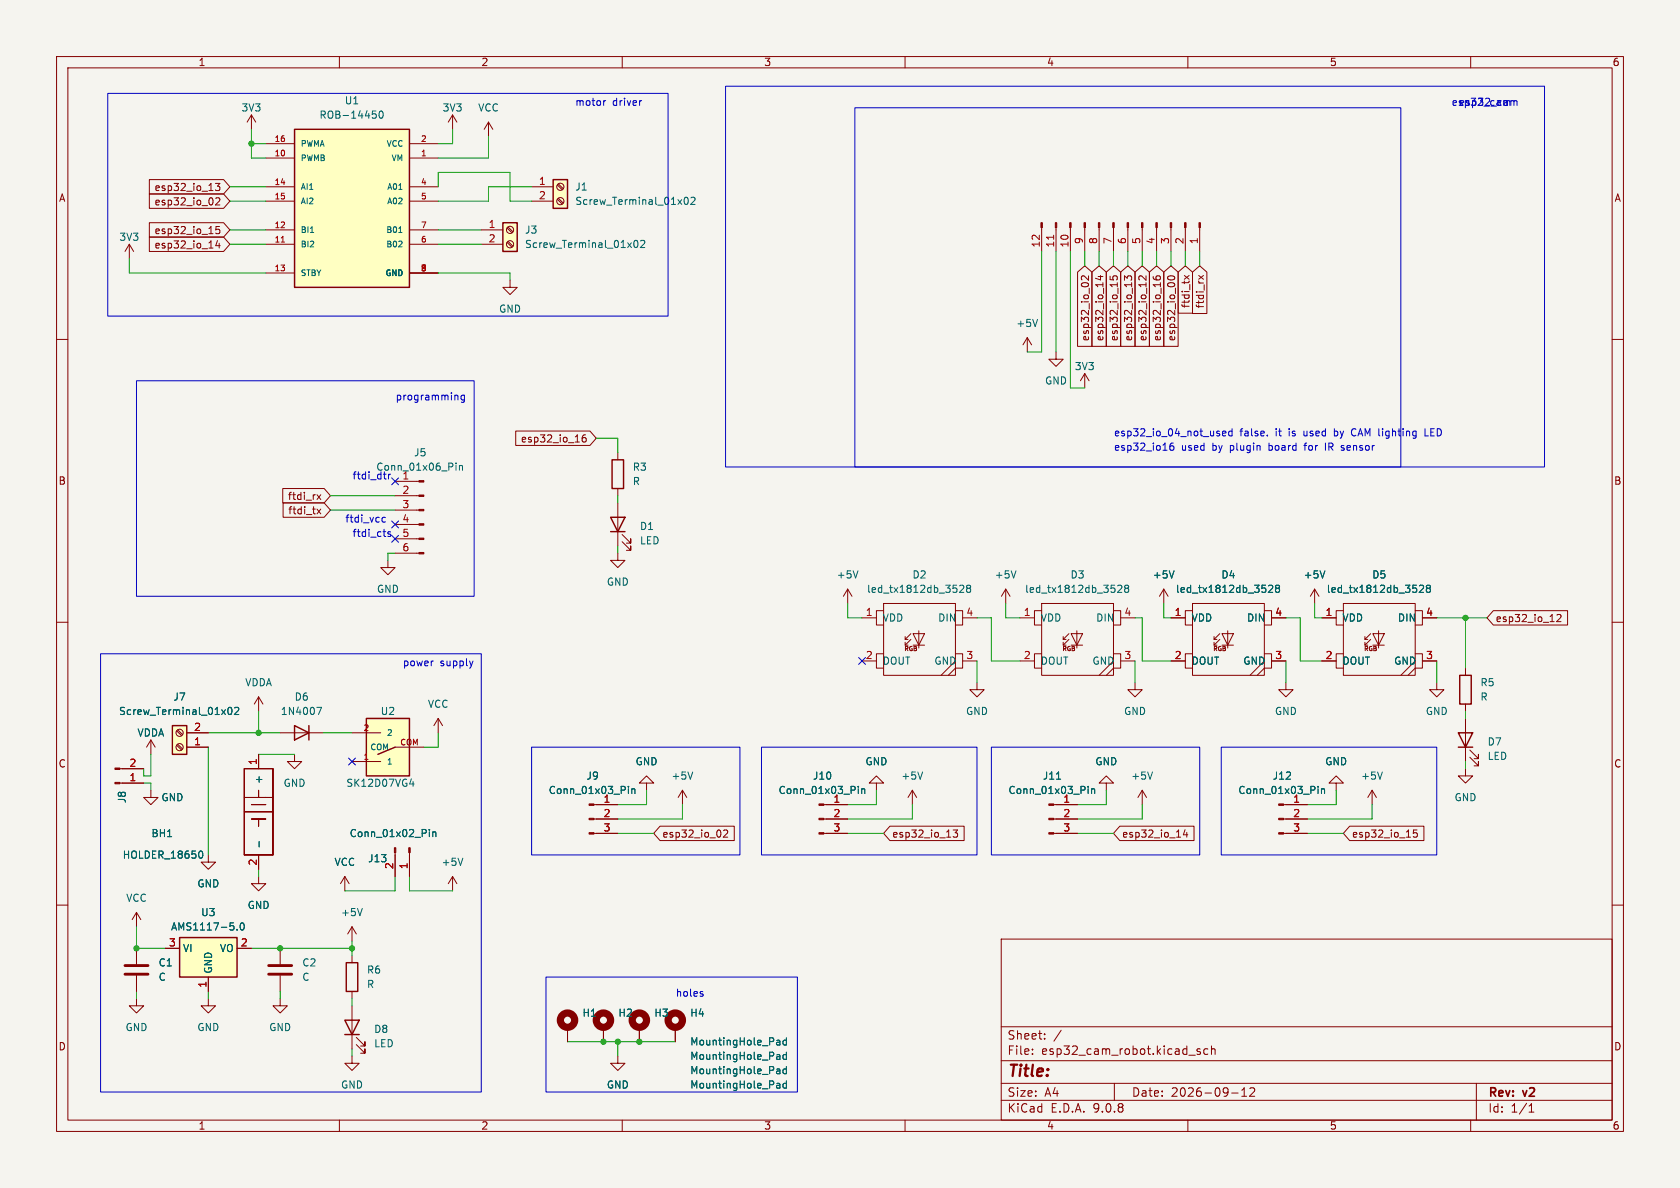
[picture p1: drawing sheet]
<svg xmlns="http://www.w3.org/2000/svg" width="297mm" height="210mm" viewBox="0 0 297 210" stroke-linecap="round" stroke-linejoin="round" font-family="sans-serif">
<path d="M0 0h297v210h-297z" fill="#f5f4ef" stroke="#f5f4ef" stroke-width=".18"/>
<g fill="none" stroke="#840000" stroke-width=".18">
<path d="M10 10h277v190h-277zM12 12h273v186h-273zM60 10v2M110 10v2M160 10v2M210 10v2M260 10v2M80 20.3l-.8 1.3M80 20.3l.8 1.3M80 20.3v2.6M86.4 21.6l-.8 1.3M86.4 21.6l.7 1.3"/>
<path d="M86.4 21.6v2.5M10 60h2M285 60h2M10 110h2M285 110h2M21.2 138.4h4.2M21.2 135.9h4.2M195.6 138.4h1.2l-1.2-1.2-1.3 1.2h1.3v1.3M201.9 139.7l-.7 1.3M201.9 139.7l.8 1.3M201.9 139.7v2.5M236.2 138.4h1.3l-1.3-1.2-1.3 1.2h1.3v1.3"/>
<path d="M242.6 139.7l-.8 1.3M242.6 139.7l.7 1.3M242.6 139.7v2.5M10 160h2M62.2 177.8v7.6M177 166h108v32h-108zM285 160h2M60 198v2M62.2 186.7v1.3h1.3l-1.3 1.2-1.2-1.2h1.2M63 184.7l1.5 1.5v-.8v.8h-.7M63 183.4l1.5 1.5v-.7v.7h-.7M100.3 181.6v2.6"/>
<path d="M109.2 186.7v1.3h1.3l-1.3 1.2-1.3-1.2h1.3M110 198v2M160 198v2M177 194.5h108M177 191.5h108M177 187.5h108M177 181.5h108M182.5 186.3v.1M182.5 185.5v.1M184.7 183.6v.1M184.7 182.8v.1M187.6 182.1l-1.3 2"/>
<path d="M197 191.5v3M210 198v2M210.2 186.5h1.1M212.2 185.5l-.4-.1-.2 .2 .1 .2 .5 .2v.3h-.6M213.5 185.5l-.4-.1-.3 .3v.4l.2 .2h.5M214.2 185.5l.2-.1 .3 .1 .1 .9M214.2 184.9v1.5M217.7 193.2h1.2M219.5 193.8h.9M219.5 192.7l.5-.4v1.5M221 192.4l.5-.1 .2 .1 .1 .3-.9 1.1h.9M260 198v2"/>
<path d="M261 191.5v6.5M270.3 196.6h.9M270.3 195.5l.4-.4v1.5"/>
</g>
<circle cx="100.3" cy="180.3" r="1.27" fill="none" stroke="#840000" stroke-width="1.3"/>
<path d="M203.7 136.5l-.4 1.2M244.4 136.5l-.4 1.2M137.5 183.9h.3l.1 .8M137.9 184.7h-.4M137.9 184.2h-.4M139 183.9h-.3l-.3 .2 .1 .6h.5M139 183.5v1.2" fill="none" stroke="#006464" stroke-width=".18"/>
<path d="M61 180.3h2.5l-1.3 2.6zM61 182.9h2.5" fill="none" stroke="#840000" stroke-width=".25"/>
<g fill="#840000" stroke="#840000" stroke-width=".18">
<path d="M20.3 138.3h.9v.3h-.9z"/>
<path d="M20.3 135.8h.9v.2h-.9z"/>
</g>
<path d="M30.5 128.3h2.5v5.1h-2.5z" fill="#ffffc2"/>
<path d="M108.2 81.3h2v5.1h-2zM30.5 128.3h2.5v5.1h-2.5zM257.8 129.5h2.5l-1.2 2.6zM257.8 132.1h2.5" fill="none" stroke="#840000" stroke-width=".25"/>
<g fill="none" stroke="#840000" stroke-width=".18">
<path d="M90.2 49.5v1.3h1.2l-1.2 1.3-1.3-1.3h1.3M68.6 99.1v1.2h1.2l-1.2 1.3-1.3-1.3h1.3M69.8 85.1h4.3M69.8 87.6h4.3M69.8 90.2h4.3M69.8 92.7h4.3M69.8 95.3h4.3M69.8 97.8h4.3M109.2 80v1.3M109.2 86.4v1.2M149.9 104.1l-.8 1.3M149.9 104.1l.7 1.3"/>
<path d="M149.9 104.1v2.6M177.8 104.1l-.8 1.3M177.8 104.1l.8 1.3M177.8 104.1v2.6M26.7 139.7v1.3h1.2l-1.2 1.2-1.3-1.2h1.3M31.2 131.7l.9 .9M31.2 129.2l.9 .8M31.4 131.6l.9 .8M31.4 129l.9 .9M33 132.1h3.8M33 129.5h3.8M43.2 135.9h5.1z"/>
<path d="M43.2 135.9v15.2zM45.7 139.7v1.3zM45.7 133.4v2.5M48.3 135.9v15.2zM77.5 127l-.8 1.3M77.5 127l.7 1.3M77.5 127v2.5M120.6 139.7l-.7 1.3M120.6 139.7l.8 1.3M120.6 139.7v2.5M172.7 120.7v1.2h1.3l-1.3 1.3-1.3-1.3h1.3M259.1 135.9v1.3h1.2l-1.2 1.2-1.3-1.2h1.3"/>
<path d="M259.1 127v7.6M259.8 133.9l1.6 1.5v-.8v.8h-.8M259.8 132.6l1.6 1.5v-.7v.7h-.8M43.2 141h1.2zM43.2 143.5h5.1zM43.2 151.1h5.1zM44.4 141h2.6zM44.4 142.2h2.6zM44.4 144.8h2.6zM45.7 144.8v1.3zM45.7 151.1v2.6M47 141h1.3z"/>
<path d="M69.8 150.7v4.2M72.4 150.7v4.2M145.6 142.2h4.3M145.6 144.8h4.3M145.6 147.3h4.3M186.3 142.2h4.2M186.3 144.8h4.2M186.3 147.3h4.2M36.8 176.5v1.3h1.3l-1.3 1.3-1.2-1.3h1.2M49.5 176.5v1.3h1.3l-1.3 1.3-1.2-1.3h1.2M49.5 167.6v2.8M49.5 172.5v2.8"/>
<path d="M113 181.6v2.6M119.4 181.6v2.6"/>
<circle cx="31.7" cy="129.5" r=".63"/>
<circle cx="31.7" cy="132.1" r=".63"/>
</g>
<g fill="none" stroke="#006464" stroke-width=".18">
<path d="M80.6 81.9v.1M80.6 82.3v.8M81.2 82.3v.8M81.2 82.4l.2-.1h.3l.1 .8M151.7 100.9l-.4 1.3M179.6 100.9l-.4 1.3M40.4 125.2l.2-.2a.68 .68 0 0 1 .4 .7 .68 .68 0 0 1-.4 .6l-.2-.1-.1-.4zM41.5 125.2l.5-.2 .2 .4-.8 .9h.8M122.5 136.5l-.5 1.2M151.7 139v.1M151.7 139.4v.9M152.3 139.4v.9"/>
<path d="M152.3 139.6l.2-.2 .3 .1 .1 .8M186.8 137.7h.7M192.4 139v.1M192.4 139.4v.9M193 139.6l.2-.2 .3 .1v.8M193 139.4v.9M35.3 150.5l.1-.1a.68 .68 0 0 1 .5 .7 .68 .68 0 0 1-.5 .6l-.1-.1M45.8 148.7v1M75.9 146.6v.2M75.9 147.1v.8M76.5 147.1v.8M76.5 147.2l.2-.1h.3l.1 .8"/>
<path d="M137.5 189h.3l.1 .8M137.5 191.5l.3 .1 .1 .7M137.9 192.3h-.4M137.9 191.8l-.4 .1M137.9 189.7l-.4 .1M137.9 189.3h-.4M139 191.6l-.3-.1-.3 .2 .1 .6h.5M139 188.5v1.3M139 191.1v1.2M139 189h-.3l-.3 .2 .1 .5h.5"/>
</g>
<g fill="#840000" stroke="#840000" stroke-width=".18">
<path d="M72.3 149.9h.2v.8h-.2z"/>
<path d="M69.7 149.9h.3v.8h-.3z"/>
<path d="M144.8 142.1h.8v.3h-.8z"/>
<path d="M144.8 144.7h.8v.2h-.8z"/>
<path d="M144.8 147.2h.8v.2h-.8z"/>
<path d="M185.4 142.1h.9v.3h-.9z"/>
<path d="M185.4 144.7h.9v.2h-.9z"/>
<path d="M185.4 147.2h.9v.2h-.9z"/>
<path d="M74.1 85h.8v.2h-.8z"/>
<path d="M74.1 87.5h.8v.3h-.8z"/>
<path d="M74.1 90h.8v.3h-.8z"/>
<path d="M74.1 92.6h.8v.2h-.8z"/>
<path d="M74.1 95.1h.8v.3h-.8z"/>
<path d="M74.1 97.7h.8v.2h-.8z"/>
</g>
<g fill="none" stroke="#840000" stroke-width="1.3">
<circle cx="113" cy="180.3" r="1.27"/>
<circle cx="119.4" cy="180.3" r="1.27"/>
</g>
<path d="M47.5 170.7h4.1M47.5 172.2h4.1" fill="none" stroke="#840000" stroke-width=".51"/>
<path d="M31.7 165.7h10.2v7h-10.2z" fill="#ffffc2"/>
<path d="M31.7 165.7h10.2v7h-10.2z" fill="none" stroke="#840000" stroke-width=".25"/>
<path d="M45.7 154.9v1.3h1.3l-1.3 1.3-1.3-1.3h1.3M61 154.9l-.8 1.3M61 154.9l.7 1.3M61 154.9v2.6M29.2 167.6h2.5M36.8 172.7v2.6M41.9 167.6h2.5" fill="none" stroke="#840000" stroke-width=".18"/>
<path d="M41.9 164.3v.1M42.6 163.3l.2-.2a.68 .68 0 0 1 .4 .7 .68 .68 0 0 1-.4 .6l-.2-.1-.1-.4z" fill="none" stroke="#006464" stroke-width=".18"/>
<path d="M88.9 39.4h2.5v5.1h-2.5z" fill="#ffffc2"/>
<path d="M88.9 39.4h2.5v5.1h-2.5z" fill="none" stroke="#840000" stroke-width=".25"/>
<g fill="none" stroke="#840000" stroke-width=".18">
<path d="M85.1 40.6h3.8M85.1 43.2h3.8M89.6 40.3l.9 .8M89.6 42.8l.9 .9M89.8 40.1l.9 .9M89.8 42.7l.9 .8"/>
<circle cx="90.2" cy="43.2" r=".63"/>
<circle cx="90.2" cy="40.6" r=".63"/>
</g>
<path d="M112.2 42.6l.2-.1a.68 .68 0 0 1 .4 .6 .68 .68 0 0 1-.4 .7 .84 .84 0 0 1-.2-1.2zM113.3 42.6l.4-.1 .3 .4-.8 .9h.8" fill="none" stroke="#006464" stroke-width=".18"/>
<path d="M64.8 127h7.6v10.2h-7.6z" fill="#ffffc2"/>
<path d="M107.9 91.4h2.6l-1.3 2.6zM107.9 94h2.6M52.1 128.3l2.5 1.2-2.5 1.3zM54.6 128.3v2.5M64.8 127h7.6v10.2h-7.6zM69.8 132.1l-3 1.3M61.2 170.2h2v5.1h-2z" fill="none" stroke="#840000" stroke-width=".25"/>
<g fill="none" stroke="#840000" stroke-width=".18">
<path d="M44.4 20.3l-.7 1.3M44.4 20.3l.8 1.3M44.4 20.3v2.6M22.9 43.2l-.8 1.3M22.9 43.2l.7 1.3M22.9 43.2v2.5M109.2 97.8v1.3h1.3l-1.3 1.2-1.3-1.2h1.3M109.2 88.9v7.6M110 95.8l1.5 1.5v-.8v.8h-.8M110 94.5l1.5 1.5v-.7v.7h-.8M26.7 130.8l-.8 1.3M26.7 130.8l.7 1.3"/>
<path d="M26.7 130.8v2.6M45.7 123.2l-.7 1.3M45.7 123.2l.8 1.3M45.7 123.2v2.5M49.5 129.5h7.6M52.1 133.4v1.2h1.2l-1.2 1.3-1.3-1.3h1.3M62.2 134.6h5.1M62.2 129.5h5.1M69.8 132.1h5.1M36.8 151.1v1.3h1.3l-1.3 1.3-1.2-1.3h1.2M80 154.9l-.8 1.3M80 154.9l.8 1.3"/>
<path d="M80 154.9v2.6M24.1 161.3l-.7 1.3M24.1 161.3l.8 1.3M24.1 161.3v2.5M24.1 167.6v2.8M24.1 172.5v2.8M62.2 163.8v2.6M62.2 168.9v1.3M62.2 175.3v1.2M62.2 163.8l-.7 1.3M62.2 163.8l.8 1.3"/>
</g>
<path d="M56 125h.8l-.5 1.3M72.4 138.6h.8M73 138.2v.8M81.8 151.7l-.4 1.3M64 160.6l-.4 1.3" fill="none" stroke="#006464" stroke-width=".18"/>
<path d="M22.1 170.7h4.1M22.1 172.2h4.1" fill="none" stroke="#840000" stroke-width=".51"/>
<path d="M52.1 22.9h20.3v27.9h-20.3z" fill="#ffffc2"/>
<path d="M52.1 22.9h20.3v27.9h-20.3z" fill="none" stroke="#840000" stroke-width=".25"/>
<g fill="none" stroke="#840000" stroke-width=".18">
<path d="M47 25.4h5.1M47 27.9h5.1M47 33h5.1M47 35.6h5.1M72.4 25.4h5.1M72.4 27.9h5.1M72.4 33h5.1M72.4 35.6h5.1M47 40.6h5.1M47 43.2h5.1M47 48.3h5.1M72.4 40.6h5.1"/>
<path d="M72.4 43.2h5.1M72.4 48.3h5.1M186.7 62.2v1.3h1.3l-1.3 1.3-1.3-1.3h1.3M191.8 66l-.8 1.3M191.8 66l.7 1.3M191.8 66v2.6M152.4 109.2h2.5M152.4 116.8h2.5M156.2 106.7h12.7v12.7h-12.7zM156.2 108h-1.3v2.5h1.3M156.2 115.6h-1.3v2.5h1.3M160 113h.5"/>
<path d="M160 114h.5M161 112l-1 1v-.5M161 113l-1 1v-.5M161.4 112h2l-1 2zM161.4 114h2M162.4 111.5v3.1M168.9 108h1.3v2.5h-1.3M168.9 115.6h1.3v2.5h-1.3l-1.3 1.3M168.9 116.8l-2.5 2.6M170.2 109.2h2.5M170.2 116.8h2.5M114.3 138.4h1.3l-1.3-1.2-1.3 1.2h1.3v1.3"/>
<path d="M154.9 138.4h1.3l-1.3-1.2-1.2 1.2h1.2v1.3M161.3 139.7l-.8 1.3M161.3 139.7l.8 1.3M161.3 139.7v2.5M105 142.2h4.2M105 144.8h4.2M105 147.3h4.2M24.1 176.5v1.3h1.3l-1.3 1.3-1.2-1.3h1.2"/>
</g>
<g fill="none" stroke="#006464" stroke-width=".18">
<path d="M65.9 19.6h.6M67.2 19.7l.1-.1a.68 .68 0 0 1 .5 .7 .68 .68 0 0 1-.5 .6 .84 .84 0 0 1-.1-1.2zM66 20.1h.3l.2 .3v.4l-.5 .1M70.5 33.5h.6M54.9 41.1h.6M70.5 41.1h.6M169.7 103.6l.4-.2 .3 .4-.8 .9h.8M171.1 104l-.2-.2 .2-.4h.3l.2 .3-.2 .3M171.1 104l-.2 .2v.4l.2 .1h.4l.1-.2v-.3l-.2-.2M171.1 104h.3M111.1 139v.1M111.1 139.4v.9"/>
<path d="M111.7 139.4v.9M111.7 139.6l.2-.2 .3 .1v.8M163.1 136.5l-.4 1.2"/>
</g>
<path d="M49.7 42.8h.6" fill="none" stroke="#a90000" stroke-width=".18"/>
<g fill="#840000" stroke="#840000" stroke-width=".18">
<path d="M104.1 142.1h.9v.3h-.9z"/>
<path d="M104.1 144.7h.9v.2h-.9z"/>
<path d="M104.1 147.2h.9v.2h-.9z"/>
</g>
<path d="M97.8 31.8h2.5v5h-2.5z" fill="#ffffc2"/>
<path d="M97.8 31.8h2.5v5h-2.5zM258.1 119.4h2v5.1h-2z" fill="none" stroke="#840000" stroke-width=".25"/>
<g fill="none" stroke="#840000" stroke-width=".18">
<path d="M26.4 34.3h13.1l1.1 1.3-1.1 1.2h-13.1zM26.4 39.4h13.1l1.1 1.2-1.1 1.3h-13.1zM26.4 31.7h13.1l1.1 1.3-1.1 1.3h-13.1zM38.1 32.4h.8l-.5 .5 .4 .1v.6l-.2 .1-.5-.1M38.1 35.1l.5-.1 .3 .3-.8 .9h.8M94 33h3.8M94 35.6h3.8M98.5 32.7l.9 .8M98.5 35.2l.9 .9M98.7 32.5l.9 .9M98.7 35.1l.9 .8M26.4 41.9h13.1l1.1 1.3-1.1 1.3h-13.1z"/>
<path d="M38.4 42.5l-.3 .9h.8M38.7 43v.9M38.8 40h-.6l-.1 .6 .2-.1 .4 .1 .2 .2-.1 .4-.2 .1-.5-.1M181.6 59.7l-.8 1.3M181.6 59.7l.8 1.3M181.6 59.7v2.5M184.1 40.2v4.3M186.7 40.2v4.3M189.2 40.2v4.3M190.5 48.1l1.3-1.1 1.2 1.1v13.1h-2.5zM191.8 40.2v4.3M192.4 48.8v.7l-.9-.7-.3 .2 .1 .5"/>
<path d="M193 48.1l1.3-1.1 1.3 1.1v13.1h-2.6zM194.1 48.9h.9M194.3 40.2v4.3M194.6 48.7v.8l-1-.3M195.6 48.1l1.2-1.1 1.3 1.1v13.1h-2.5zM196.3 48.8v.6l.6 .1-.2-.2 .1-.4 .2-.1h.4l.1 .2-.1 .5M196.8 40.2v4.3M198.1 48.1l1.3-1.1 1.3 1.1v13.1h-2.6zM198.8 49.5v-.7l.5 .4 .1-.4h.5l.2 .2-.2 .5M199.4 40.2v4.3M200.7 48.1l1.2-1.1 1.3 1.1v13.1h-2.5zM201.9 40.2v4.3"/>
<path d="M202.6 48.8v.7l-.9-.7-.4 .2 .2 .5M203.2 48.1l1.3-1.1 1.2 1.1v13.1h-2.5zM203.9 48.9v.3a.86 .86 0 0 0 1.2 0l-.1-.4h-.4l-.2 .2v.4l.2 .1M204.5 40.2v4.3M205.7 48.1l1.3-1.1 1.3 1.1v13.1h-2.6zM206.5 48.9a.75 .75 0 0 1 1.2 .3 .72 .72 0 0 1-1.3-.1zM207 40.2v4.3M208.3 48.1l1.2-1.1 1.3 1.1v7.3h-2.5zM209.4 48.7l.8 .7M209.5 40.2v4.3M210.2 48.7l-.8 .7M210.8 48.1l1.3-1.1 1.3 1.1v7.3h-2.6z"/>
<path d="M211.9 48.7l.9 .7M212.1 40.2v4.3M212.8 48.7l-.9 .7M91.2 76.2h13.1l1.1 1.3-1.1 1.2h-13.1zM103.5 76.9h-.3a.86 .86 0 0 0 0 1.2l.4-.1v-.4l-.2-.2h-.4l-.1 .2M50 86.4h7.3l1.1 1.2-1.1 1.3h-7.3zM50 88.9h7.3l1.1 1.3-1.1 1.2h-7.3zM56 87.5l.7 .8M56 90l.7 .8M56.7 87.5l-.7 .8M56.7 90l-.7 .8M180.3 109.2h2.6"/>
<path d="M180.3 116.8h2.6M184.1 106.7h12.7v12.7h-12.7zM184.1 108h-1.2v2.5h1.2M184.1 115.6h-1.2v2.5h1.2M188 113h.5M188 114h.5M189 112l-1 1v-.5M189 113l-1 1v-.5M189.4 112h2l-1 2zM189.4 114h2M190.4 111.5v3.1M196.8 108h1.3v2.5h-1.3"/>
<path d="M196.8 115.6h1.3v2.5h-1.3l-1.2 1.3M196.8 116.8l-2.5 2.6M198.1 109.2h2.6M198.1 116.8h2.6M205.7 104.1l-.7 1.3M205.7 104.1l.8 1.3M205.7 104.1v2.6M207 109.2h2.5M207 116.8h2.5M210.8 106.7h12.7v12.7h-12.7zM210.8 108h-1.3v2.5h1.3M210.8 115.6h-1.3v2.5h1.3"/>
<path d="M214.6 113h.5M214.6 114h.5M215.6 112l-1 1v-.5M215.6 113l-1 1v-.5M216 112h2.1l-1.1 2zM216 114h2.1M217 111.5v3.1M223.5 108h1.3v2.5h-1.3M223.5 115.6h1.3v2.5h-1.3l-1.3 1.3M223.5 116.8l-2.5 2.6M224.8 109.2h2.5M224.8 116.8h2.5"/>
<path d="M232.4 104.1l-.8 1.3M232.4 104.1l.8 1.3M232.4 104.1v2.6M233.7 109.2h2.5M233.7 116.8h2.5M237.5 106.7h12.7v12.7h-12.7zM237.5 108h-1.3v2.5h1.3M237.5 115.6h-1.3v2.5h1.3M241.3 113h.5M241.3 114h.5M242.3 112l-1 1v-.5M242.3 113l-1 1v-.5"/>
<path d="M242.7 112h2l-1 2zM242.7 114h2M243.7 111.5v3.1M250.2 108h1.3v2.5h-1.3M250.2 115.6h1.3v2.5h-1.3l-1.3 1.3M250.2 116.8l-2.6 2.6M251.5 109.2h2.5M251.5 116.8h2.5M259.1 118.1v1.3M264 107.9h13.1v2.6h-13.1l-1.1-1.3zM275.2 108.7l.5-.1 .3 .4-.8 .9h.8M21.6 138.4h3.8"/>
<path d="M21.6 135.9h3.8M33 132.1h3.8M33 129.5h3.8M45.7 133.4v2.5M200.7 120.7v1.2h1.2l-1.2 1.3-1.3-1.3h1.3M227.3 120.7v1.2h1.3l-1.3 1.3-1.2-1.3h1.2M254 120.7v1.2h1.3l-1.3 1.3-1.3-1.3h1.3M259.1 124.5v1.2M45.7 151.1v2.6M69.8 151.1v3.8M72.4 151.1v3.8M105.4 142.2h3.8"/>
<path d="M105.4 144.8h3.8M105.4 147.3h3.8M116.7 146h13.1v2.6h-13.1l-1.1-1.3zM127.9 146.8l.5-.1 .2 .4-.7 .9h.7M146 142.2h3.9M146 144.8h3.9M146 147.3h3.9M157.3 146h13.1v2.6h-13.1l-1.1-1.3zM168.5 146.7h.8l-.4 .5 .3 .1v.6l-.2 .1-.5-.1M186.7 142.2h3.8M186.7 144.8h3.8M186.7 147.3h3.8"/>
<path d="M198 146h13.1v2.6h-13.1l-1.2-1.3zM209.5 146.7l-.3 .9h.8M209.8 147.1v.9M226.9 142.2h4.2M226.9 144.8h4.2M226.9 147.3h4.2M238.6 146h13.1v2.6h-13.1l-1.1-1.3zM250.5 146.7h-.6l-.1 .6 .2-.1 .4 .1 .2 .1-.1 .5-.2 .1-.5-.1M24.1 167.6v2.8M24.1 172.5v2.8M29.2 167.6h2.5M36.8 172.7v2.6"/>
<path d="M41.9 167.6h2.5M100.3 181.6v2.6M106.7 181.6v2.6M113 181.6v2.6M119.4 181.6v2.6"/>
<circle cx="99.1" cy="33" r=".63"/>
<circle cx="99.1" cy="35.6" r=".63"/>
</g>
<g fill="none" stroke="#006464" stroke-width=".18">
<path d="M121.1 34.9h.1a.68 .68 0 0 1 .5 .6 .68 .68 0 0 1-.5 .6 .84 .84 0 0 1-.1-1.2zM122.2 35l.4-.1 .3 .3-.8 .9h.8M183.4 56.5l-.4 1.2M197.6 103.6l.5-.2 .2 .4-.8 .9h.8M199.1 104l-.3-.2 .3-.4h.2l.2 .3-.2 .3M199.1 104l-.3 .2 .1 .4 .2 .1h.3l.1-.2v-.3l-.2-.2M199.1 104h.2M207.6 100.9l-.5 1.3M224.3 103.6l.5-.2 .2 .4-.8 .9h.8M225.7 104l-.2-.2 .2-.4h.3l.2 .3-.2 .3M225.7 104l-.2 .2v.4l.2 .1h.4l.1-.2v-.3l-.2-.2M225.7 104h.3"/>
<path d="M234.2 100.9l-.4 1.3M250.9 103.6l.5-.2 .3 .4-.8 .9h.8M252.4 104l-.2-.2 .2-.4h.2l.3 .3-.3 .3M252.4 104l-.2 .2v.4l.2 .1h.4l.1-.2v-.3l-.3-.2M252.4 104h.2M40.4 125.2l.2-.2a.68 .68 0 0 1 .4 .7 .68 .68 0 0 1-.4 .6l-.2-.1-.1-.4zM41.5 125.2l.5-.2 .2 .4-.8 .9h.8M111.1 139v.1M111.1 139.4v.9M111.7 139.6l.2-.2 .3 .1v.8M111.7 139.4v.9M151.7 139v.1"/>
<path d="M151.7 139.4v.9M152.3 139.6l.2-.2 .3 .1 .1 .8M152.3 139.4v.9M186.8 137.7h.7M192.4 139v.1M192.4 139.4v.9M193 139.6l.2-.2 .3 .1v.8M193 139.4v.9M233 139v.1M233 139.4v.9M233.6 139.4v.9M233.6 139.6l.2-.2 .3 .1 .1 .8"/>
<path d="M35.3 150.5l.1-.1a.68 .68 0 0 1 .5 .7 .68 .68 0 0 1-.5 .6l-.1-.1M45.8 148.7v1M75.9 146.6v.2M75.9 147.1v.8M76.5 147.1v.8M76.5 147.2l.2-.1h.3l.1 .8M41.9 164.3v.1M42.6 163.3l.2-.2a.68 .68 0 0 1 .4 .7 .68 .68 0 0 1-.4 .6l-.2-.1-.1-.4zM137.5 183.9h.3l.1 .8M137.5 186.4l.3 .1 .1 .8M137.5 189h.3l.1 .8M137.5 191.5l.3 .1 .1 .7"/>
<path d="M137.9 187.2l-.4 .1M137.9 186.7l-.4 .1M137.9 192.3h-.4M137.9 191.8l-.4 .1M137.9 189.7l-.4 .1M137.9 189.3h-.4M137.9 184.7h-.4M137.9 184.2h-.4M139 186.5l-.3-.1-.3 .3 .1 .5h.5M139 183.5v1.2M139 186v1.3M139 188.5v1.3"/>
<path d="M139 191.1v1.2M139 183.9h-.3l-.3 .2 .1 .6h.5M139 189h-.3l-.3 .2 .1 .5h.5M139 191.6l-.3-.1-.3 .2 .1 .6h.5"/>
</g>
<g fill="#840000" stroke="#840000" stroke-width=".18">
<path d="M212 39.4h.2v.8h-.2z"/>
<path d="M209.4 39.4h.3v.8h-.3z"/>
<path d="M206.9 39.4h.2v.8h-.2z"/>
<path d="M204.3 39.4h.3v.8h-.3z"/>
<path d="M201.8 39.4h.3v.8h-.3z"/>
<path d="M199.3 39.4h.2v.8h-.2z"/>
<path d="M196.7 39.4h.3v.8h-.3z"/>
<path d="M194.2 39.4h.2v.8h-.2z"/>
<path d="M191.6 39.4h.3v.8h-.3z"/>
<path d="M189.1 39.4h.3v.8h-.3z"/>
<path d="M186.6 39.4h.2v.8h-.2z"/>
<path d="M184 39.4h.3v.8h-.3z"/>
<path d="M226.1 142.1h.8v.3h-.8z"/>
<path d="M226.1 144.7h.8v.2h-.8z"/>
<path d="M226.1 147.2h.8v.2h-.8z"/>
</g>
<path d="M186.3 41.6v.7" fill="none" stroke="#a90000" stroke-width=".18"/>
<circle cx="106.7" cy="180.3" r="1.27" fill="none" stroke="#840000" stroke-width="1.3"/>
<g fill="none" stroke="#009600" stroke-width=".18">
<path d="M40.6 33h6.4M40.6 35.6h6.4M44.4 25.4h2.6M44.4 22.9v5h2.6M77.5 33v-2.5h12.7v5.1h3.8M80 22.9v2.5h-2.5M86.4 24.1v3.8h-8.9M94 33h-7.6v2.6h-8.9M22.9 45.7v2.6h24.1M40.6 43.2h6.4M40.6 40.6h6.4M77.5 48.3h12.7v1.2"/>
<path d="M77.5 43.2h7.6M77.5 40.6h7.6M184.1 44.5v17.7h-2.5M186.7 44.5v17.7M189.2 44.5v24.1h2.6M191.8 44.5v2.5M194.3 44.5v2.5M196.8 44.5v2.5M199.4 44.5v2.5M201.9 44.5v2.5M204.5 44.5v2.5M207 44.5v2.5"/>
<path d="M209.5 44.5v2.5M212.1 44.5v2.5M105.4 77.5h3.8v2.5M58.4 90.2h11.4M58.4 87.6h11.4M69.8 97.8h-1.2v1.3M109.2 87.6v1.3M109.2 96.5v1.3M149.9 106.7v2.5h2.5M172.7 109.2h2.6v7.6h5M172.7 116.8v3.9M177.8 106.7v2.5h2.5"/>
<path d="M200.7 109.2h1.2v7.6h5.1M200.7 116.8v3.9M205.7 106.7v2.5h1.3M227.3 109.2h2.6v7.6h3.8M227.3 116.8v3.9M232.4 106.7v2.5h1.3M254 109.2h8.9M254 116.8v3.9M259.1 109.2v8.9M25.4 138.4h1.3v1.3M26.7 133.4v3.8h-1.3v-1.3M36.8 132.1v19"/>
<path d="M36.8 129.5h12.7M45.7 125.7v3.8M45.7 133.4h6.4M57.1 129.5h5.1M77.5 129.5v2.6h-2.6M114.3 139.7v2.5h-5.1M154.9 139.7v2.5h-5M195.6 139.7v2.5h-5.1M236.2 139.7v2.5h-5.1M259.1 125.7v1.3M259.1 134.6v1.3M45.7 153.7v1.2"/>
<path d="M69.8 154.9v2.6h-8.8M72.4 154.9v2.6h7.6M109.2 147.3h6.4M120.6 142.2v2.6h-11.4M149.9 147.3h6.3M161.3 142.2v2.6h-11.4M190.5 147.3h6.3M201.9 142.2v2.6h-11.4M231.1 147.3h6.4M242.6 142.2v2.6h-11.5M24.1 163.8v3.8h5.1M24.1 175.3v1.2"/>
<path d="M36.8 175.3v1.2M44.4 167.6h17.8M49.5 175.3v1.2M62.2 166.4v2.5M62.2 176.5v1.3M62.2 185.4v1.3M100.3 184.2h19.1M109.2 184.2v2.5"/>
</g>
<path d="M69.2 92.1l1.3 1.2M69.2 94.6l1.3 1.3M69.2 84.5l1.3 1.2M70.5 92.1l-1.3 1.2M70.5 94.6l-1.3 1.3M70.5 84.5l-1.3 1.2M151.8 116.2l1.2 1.2M153 116.2l-1.2 1.2M61.6 134l1.2 1.2M62.8 134l-1.2 1.2" fill="none" stroke="#000084" stroke-width=".18"/>
<g fill="none" stroke="#0000c2" stroke-width=".18">
<path d="M19 16.5h99.1v39.4h-99.1zM107.1 17.8l-.4 .2M113.3 17.8h.1M128.3 15.2h144.7v67.4h-144.7zM151.1 19.1h96.5v63.5h-96.5zM257.3 17.8h-.2l-.2 .2v.6h.4M257.5 18.1l-.6 .1M267.3 17.8l.3 .2M267.6 18l.2-.2 .3 .1 .1 .7M267.6 18v.6M24.1 67.3h59.7v38.1h-59.7zM80.8 69.9l.2 .1v.7"/>
<path d="M82.1 69.9v1l-.2 .2h-.3M82.1 69.9h-.4l-.2 .2 .1 .5h.5M207.4 78.3l-.4 .1a.86 .86 0 0 0 0 1.2l.5-.1v-.4l-.2-.3h-.3l-.2 .3M216.1 76.6l.6-.1v-.2l-.4-.1-.2 .2 .1 .6h.5M217.8 76.3l-.3-.1-.3 .3 .1 .5h.5M217.8 75.8v1.3M224 76.9v.2M230.5 78.7h.5M230.8 78.4l-.1 1.2M234.3 78.3v1.3M235.9 75.8v1.3M235.9 77l.1 .1"/>
<path d="M236 76.2l-.1 .1M237.3 78.7l.3 .1M237.3 79.2l.3 .2M237.6 79.4l-.1 .2h-.3M238.9 76.5l.1 .4 .3 .2M239.3 75.8l-.3 .2-.1 .3M251.9 75.8v1.3h.6M67.5 92.1l.3 .2 .3-.1M68.1 84.7h.2M68.1 91.5l-.3-.1-.3 .3M68.7 83.8v.9M69 94.1l-.3-.1-.1 .2v.2l.4 .1v.3h-.4"/>
<path d="M17.8 115.6h67.3v77.4h-67.3zM76.5 116.8h.1M83.6 116.8l-.3 .9M94 132.1h36.8v19h-36.8zM134.6 132.1h38.1v19h-38.1zM175.3 132.1h36.8v19h-36.8zM215.9 132.1h38.1v19h-38.1zM96.5 172.7h44.5v20.3h-44.5zM124.1 175.7l.2 .2-.2 .2M124.1 175.3h.2"/>
</g>
<g fill="#009600" stroke="#009600" stroke-width=".18">
<circle cx="45.7" cy="129.5" r=".46"/>
<circle cx="44.4" cy="25.4" r=".46"/>
<circle cx="24.1" cy="167.6" r=".46"/>
<circle cx="49.5" cy="167.6" r=".46"/>
<circle cx="62.2" cy="167.6" r=".46"/>
<circle cx="259.1" cy="109.2" r=".46"/>
<circle cx="106.7" cy="184.2" r=".46"/>
<circle cx="109.2" cy="184.2" r=".46"/>
<circle cx="113" cy="184.2" r=".46"/>
</g>
<text font-size="2.8" fill="#840000" x="178" y="190.9">Title:</text>
<g font-size="2.1" fill="#840000">
<text x="178" y="184">Sheet:</text>
<text x="178" y="186.7">File:</text>
<text x="184.1" y="186.7">esp32_cam_robot.kicad_sch</text>
<text x="178" y="196.9">KiCad</text>
<text x="178" y="194.1">Size:</text>
<text x="184.7" y="194.1">A4</text>
<text x="185.7" y="196.9">E.D.A.</text>
<text x="193.3" y="196.9">9.0.8</text>
<text x="200" y="194.1">Date:</text>
<text x="207" y="194.1">2026-09-12</text>
<text x="263" y="194.3">Rev:</text>
<text x="263" y="196.9">Id:</text>
<text x="267.1" y="196.9">1/1</text>
<text x="269.4" y="194.3">v2</text>
</g>
<g font-size="1.8" fill="#840000">
<text x="35" y="11.9">1</text>
<text x="85" y="11.9">2</text>
<text x="135" y="11.9">3</text>
<text x="185" y="11.9">4</text>
<text x="235" y="11.9">5</text>
<text x="285" y="11.9">6</text>
<text x="10.3" y="35.9">A</text>
<text x="27.2" y="34">esp32_io_13</text>
<text x="285.3" y="35.9">A</text>
<text x="27.2" y="36.5">esp32_io_02</text>
<text x="27.2" y="41.6">esp32_io_15</text>
<text x="27.2" y="44.1">esp32_io_14</text>
<text x="210.5" y="54.5" transform="rotate(-90 210.5 54.5)">ftdi_tx</text>
<text x="213" y="54.6" transform="rotate(-90 213 54.6)">ftdi_rx</text>
<text x="192.7" y="60.4" transform="rotate(-90 192.7 60.4)">esp32_io_02</text>
<text x="195.3" y="60.4" transform="rotate(-90 195.3 60.4)">esp32_io_14</text>
<text x="197.8" y="60.4" transform="rotate(-90 197.8 60.4)">esp32_io_15</text>
<text x="200.3" y="60.4" transform="rotate(-90 200.3 60.4)">esp32_io_13</text>
<text x="202.9" y="60.4" transform="rotate(-90 202.9 60.4)">esp32_io_12</text>
<text x="205.4" y="60.4" transform="rotate(-90 205.4 60.4)">esp32_io_16</text>
<text x="208" y="60.4" transform="rotate(-90 208 60.4)">esp32_io_00</text>
<text x="92" y="78.4">esp32_io_16</text>
<text x="10.3" y="85.9">B</text>
<text x="50.8" y="88.6">ftdi_rx</text>
<text x="285.3" y="85.9">B</text>
<text x="50.9" y="91.1">ftdi_tx</text>
<text x="264.3" y="110.2">esp32_io_12</text>
<text x="10.3" y="135.9">C</text>
<text x="285.3" y="135.9">C</text>
<text x="117" y="148.3">esp32_io_02</text>
<text x="157.6" y="148.3">esp32_io_13</text>
<text x="198.3" y="148.3">esp32_io_14</text>
<text x="238.9" y="148.3">esp32_io_15</text>
<text x="10.3" y="185.9">D</text>
<text x="285.3" y="185.9">D</text>
<text x="35" y="199.9">1</text>
<text x="85" y="199.9">2</text>
<text x="135" y="199.9">3</text>
<text x="185" y="199.9">4</text>
<text x="235" y="199.9">5</text>
<text x="285" y="199.9">6</text>
</g>
<g font-size="1.8" fill="#006464">
<text x="42.6" y="19.9">3V3</text>
<text x="56.4" y="21.2">ROB-14450</text>
<text x="60.9" y="18.6">U1</text>
<text x="78.2" y="19.9">3V3</text>
<text x="84.4" y="19.9">VCC</text>
<text x="101.6" y="33.9">J1</text>
<text x="92.7" y="41.5">J3</text>
<text x="101.6" y="36.4">Screw_Terminal_01x02</text>
<text x="21" y="42.8">3V3</text>
<text x="92.7" y="44">Screw_Terminal_01x02</text>
<text x="88.1" y="55.5">GND</text>
<text x="179.6" y="58">+5V</text>
<text x="189.9" y="65.6">3V3</text>
<text x="184.7" y="68.2">GND</text>
<text x="73.1" y="80.9">J5</text>
<text x="111.8" y="83.4">R3</text>
<text x="71" y="84.8">1</text>
<text x="111.8" y="86">R</text>
<text x="113" y="93.9">D1</text>
<text x="113" y="96.4">LED</text>
<text x="66.5" y="105">GND</text>
<text x="107.2" y="103.7">GND</text>
<text x="147.8" y="102.5">+5V</text>
<text x="153.2" y="105">led_tx1812db_3528</text>
<text x="161.2" y="102.5">D2</text>
<text x="175.8" y="102.5">+5V</text>
<text x="181.1" y="105">led_tx1812db_3528</text>
<text x="189.2" y="102.5">D3</text>
<text x="203.7" y="102.5">+5V</text>
<text x="207.8" y="105">led_tx1812db_3528</text>
<text x="215.8" y="102.5">D4</text>
<text x="230.4" y="102.5">+5V</text>
<text x="234.5" y="105">led_tx1812db_3528</text>
<text x="242.5" y="102.5">D5</text>
<text x="156" y="110.1">VDD</text>
<text x="165.8" y="110.1">DIN</text>
<text x="183.9" y="110.1">VDD</text>
<text x="193.7" y="110.1">DIN</text>
<text x="210.6" y="110.1">VDD</text>
<text x="220.4" y="110.1">DIN</text>
<text x="237.2" y="110.1">VDD</text>
<text x="247" y="110.1">DIN</text>
<text x="156" y="117.7">DOUT</text>
<text x="165.1" y="117.7">GND</text>
<text x="183.9" y="117.7">DOUT</text>
<text x="193" y="117.7">GND</text>
<text x="210.6" y="117.7">DOUT</text>
<text x="219.7" y="117.7">GND</text>
<text x="237.2" y="117.7">DOUT</text>
<text x="246.4" y="117.7">GND</text>
<text x="30.6" y="124.1">J7</text>
<text x="43.3" y="121.5">VDDA</text>
<text x="52" y="124.1">D6</text>
<text x="75.6" y="125.3">VCC</text>
<text x="261.6" y="121.5">R5</text>
<text x="261.6" y="124.1">R</text>
<text x="20.9" y="126.6">Screw_Terminal_01x02</text>
<text x="24.2" y="130.4">VDDA</text>
<text x="49.5" y="126.6">1N4007</text>
<text x="67.2" y="126.6">U2</text>
<text x="170.7" y="126.6">GND</text>
<text x="198.6" y="126.6">GND</text>
<text x="225.3" y="126.6">GND</text>
<text x="252" y="126.6">GND</text>
<text x="262.9" y="132">D7</text>
<text x="112.3" y="135.5">GND</text>
<text x="152.9" y="135.5">GND</text>
<text x="193.5" y="135.5">GND</text>
<text x="234.2" y="135.5">GND</text>
<text x="262.9" y="134.5">LED</text>
<text x="22.5" y="142.1" transform="rotate(-90 22.5 142.1)">J8</text>
<text x="28.4" y="141.8">GND</text>
<text x="46.6" y="138.7" transform="rotate(-90 46.6 138.7)">+</text>
<text x="50" y="139.3">GND</text>
<text x="61.1" y="139.3">SK12D07VG4</text>
<text x="96.9" y="140.6">Conn_01x03_Pin</text>
<text x="103.6" y="138">J9</text>
<text x="118.6" y="138">+5V</text>
<text x="137.5" y="140.6">Conn_01x03_Pin</text>
<text x="143.6" y="138">J10</text>
<text x="159.3" y="138">+5V</text>
<text x="178.2" y="140.6">Conn_01x03_Pin</text>
<text x="184.3" y="138">J11</text>
<text x="199.9" y="138">+5V</text>
<text x="218.8" y="140.6">Conn_01x03_Pin</text>
<text x="224.9" y="138">J12</text>
<text x="240.5" y="138">+5V</text>
<text x="257" y="141.8">GND</text>
<text x="26.7" y="148.2">BH1</text>
<text x="61.7" y="148.2">Conn_01x02_Pin</text>
<text x="21.6" y="152">HOLDER_18650</text>
<text x="59" y="153.3">VCC</text>
<text x="65" y="152.6">J13</text>
<text x="78" y="153.3">+5V</text>
<text x="22.2" y="159.6">VCC</text>
<text x="34.8" y="157.1">GND</text>
<text x="43.7" y="160.9">GND</text>
<text x="30.1" y="164.7">AMS1117-5.0</text>
<text x="35.5" y="162.2">U3</text>
<text x="60.2" y="162.2">+5V</text>
<text x="27.9" y="171">C1</text>
<text x="27.9" y="173.6">C</text>
<text x="32.3" y="168.5">VI</text>
<text x="37.7" y="172.2" transform="rotate(-90 37.7 172.2)">GND</text>
<text x="38.8" y="168.5">VO</text>
<text x="53.3" y="171">C2</text>
<text x="53.3" y="173.6">C</text>
<text x="64.8" y="172.3">R6</text>
<text x="64.8" y="174.9">R</text>
<text x="102.9" y="179.9">H1</text>
<text x="109.2" y="179.9">H2</text>
<text x="115.6" y="179.9">H3</text>
<text x="121.9" y="179.9">H4</text>
<text x="22.1" y="182.5">GND</text>
<text x="34.8" y="182.5">GND</text>
<text x="47.5" y="182.5">GND</text>
<text x="66" y="182.8">D8</text>
<text x="66" y="185.3">LED</text>
<text x="121.9" y="185">MountingHole_Pad</text>
<text x="121.9" y="190.1">MountingHole_Pad</text>
<text x="121.9" y="187.6">MountingHole_Pad</text>
<text x="60.2" y="192.6">GND</text>
<text x="107.2" y="192.6">GND</text>
<text x="121.9" y="192.6">MountingHole_Pad</text>
</g>
<g font-size="1.8" fill="#0000c2">
<text x="101.6" y="18.8">motor</text>
<text x="108.3" y="18.8">driver</text>
<text x="257.8" y="18.8">esp32_cam</text>
<text x="69.8" y="70.9">programming</text>
<text x="196.8" y="77.2">esp32_io_04_not_used</text>
<text x="219.2" y="77.2">false.</text>
<text x="225.6" y="77.2">it</text>
<text x="228.1" y="77.2">is</text>
<text x="230.9" y="77.2">used</text>
<text x="236.5" y="77.2">by</text>
<text x="239.8" y="77.2">CAM lighting</text>
<text x="253.1" y="77.2">LED</text>
<text x="66.4" y="83.4">Conn_01x06_Pin</text>
<text x="196.8" y="79.8">esp32_io16</text>
<text x="208.8" y="79.8">used</text>
<text x="214.4" y="79.8">by</text>
<text x="217.7" y="79.8">plugin</text>
<text x="224.8" y="79.8">board</text>
<text x="231.3" y="79.8">for</text>
<text x="235.1" y="79.8">IR</text>
<text x="238.2" y="79.8">sensor</text>
<text x="62.2" y="84.8">ftdi_dtr</text>
<text x="61" y="92.5">ftdi_vcc</text>
<text x="62.2" y="95">ftdi_cts</text>
<text x="71.1" y="117.9">power</text>
<text x="77.8" y="117.9">supply</text>
<text x="119.4" y="176.3">holes</text>
</g>
<g font-size="1.8" fill="#a90000">
<text x="95.2" y="32.8">1</text>
<text x="95.2" y="35.3">2</text>
<text x="86.3" y="40.4">1</text>
<text x="86.3" y="42.9">2</text>
<text x="183.9" y="43.9" transform="rotate(-90 183.9 43.9)">12</text>
<text x="186.4" y="43.9" transform="rotate(-90 186.4 43.9)">11</text>
<text x="189" y="43.9" transform="rotate(-90 189 43.9)">10</text>
<text x="191.5" y="43.3" transform="rotate(-90 191.5 43.3)">9</text>
<text x="194.1" y="43.3" transform="rotate(-90 194.1 43.3)">8</text>
<text x="196.6" y="43.3" transform="rotate(-90 196.6 43.3)">7</text>
<text x="199.1" y="43.3" transform="rotate(-90 199.1 43.3)">6</text>
<text x="201.7" y="43.3" transform="rotate(-90 201.7 43.3)">5</text>
<text x="204.2" y="43.3" transform="rotate(-90 204.2 43.3)">4</text>
<text x="206.8" y="43.3" transform="rotate(-90 206.8 43.3)">3</text>
<text x="209.3" y="43.3" transform="rotate(-90 209.3 43.3)">2</text>
<text x="211.8" y="43.3" transform="rotate(-90 211.8 43.3)">1</text>
<text x="71" y="87.4">2</text>
<text x="71" y="89.9">3</text>
<text x="71" y="92.5">4</text>
<text x="71" y="95">5</text>
<text x="71" y="97.5">6</text>
<text x="153" y="109">1</text>
<text x="170.7" y="109">4</text>
<text x="180.9" y="109">1</text>
<text x="198.7" y="109">4</text>
<text x="207.6" y="109">1</text>
<text x="225.4" y="109">4</text>
<text x="234.2" y="109">1</text>
<text x="252" y="109">4</text>
<text x="153" y="116.6">2</text>
<text x="170.7" y="116.6">3</text>
<text x="180.9" y="116.6">2</text>
<text x="198.7" y="116.6">3</text>
<text x="207.6" y="116.6">2</text>
<text x="225.4" y="116.6">3</text>
<text x="234.2" y="116.6">2</text>
<text x="252" y="116.6">3</text>
<text x="34.2" y="131.8">1</text>
<text x="34.2" y="129.3">2</text>
<text x="22.8" y="135.6">2</text>
<text x="45.5" y="135.3" transform="rotate(-90 45.5 135.3)">1</text>
<text x="22.8" y="138.2">1</text>
<text x="106.6" y="142">1</text>
<text x="147.2" y="142">1</text>
<text x="187.9" y="142">1</text>
<text x="228.5" y="142">1</text>
<text x="106.6" y="144.5">2</text>
<text x="106.6" y="147.1">3</text>
<text x="147.2" y="144.5">2</text>
<text x="147.2" y="147.1">3</text>
<text x="187.9" y="144.5">2</text>
<text x="187.9" y="147.1">3</text>
<text x="228.5" y="144.5">2</text>
<text x="228.5" y="147.1">3</text>
<text x="45.5" y="153.1" transform="rotate(-90 45.5 153.1)">2</text>
<text x="69.6" y="153.7" transform="rotate(-90 69.6 153.7)">2</text>
<text x="72.1" y="153.7" transform="rotate(-90 72.1 153.7)">1</text>
<text x="29.8" y="167.4">3</text>
<text x="42.5" y="167.4">2</text>
<text x="36.6" y="174.7" transform="rotate(-90 36.6 174.7)">1</text>
</g>
<g font-size="1.4" fill="#a90000">
<text x="48.4" y="25.1">16</text>
<text x="48.4" y="27.7">10</text>
<text x="74.3" y="25.1">2</text>
<text x="74.3" y="27.7">1</text>
<text x="48.4" y="32.8">14</text>
<text x="48.4" y="35.3">15</text>
<text x="74.3" y="32.8">4</text>
<text x="74.3" y="35.3">5</text>
<text x="48.4" y="40.4">12</text>
<text x="74.3" y="40.4">7</text>
<text x="48.4" y="42.9">11</text>
<text x="74.3" y="42.9">6</text>
<text x="48.4" y="48">13</text>
<text x="74.3" y="48">9</text>
<text x="64.2" y="129.3">2</text>
<text x="70.6" y="131.8">COM</text>
<text x="64.2" y="134.4">1</text>
</g>
<g font-size="1.4" fill="#006464">
<text x="53.1" y="26.1">PWMA</text>
<text x="53.1" y="28.7">PWMB</text>
<text x="68.2" y="26.1">VCC</text>
<text x="69.1" y="28.7">VM</text>
<text x="53.1" y="33.8">AI1</text>
<text x="68.3" y="33.8">A01</text>
<text x="53.1" y="36.3">AI2</text>
<text x="53.1" y="41.4">BI1</text>
<text x="68.2" y="41.4">B01</text>
<text x="68.3" y="36.3">A02</text>
<text x="53.1" y="43.9">BI2</text>
<text x="68.2" y="43.9">B02</text>
<text x="53.1" y="49">STBY</text>
<text x="68" y="49">GND</text>
<text x="68.3" y="130.3">2</text>
<text x="65.3" y="132.8">COM</text>
<text x="68.3" y="135.4">1</text>
</g>
<g font-size="1.1" fill="#840000">
<text x="159.7" y="115.3">RGB</text>
<text x="187.7" y="115.3">RGB</text>
<text x="214.4" y="115.3">RGB</text>
<text x="241" y="115.3">RGB</text>
</g>
</svg>
